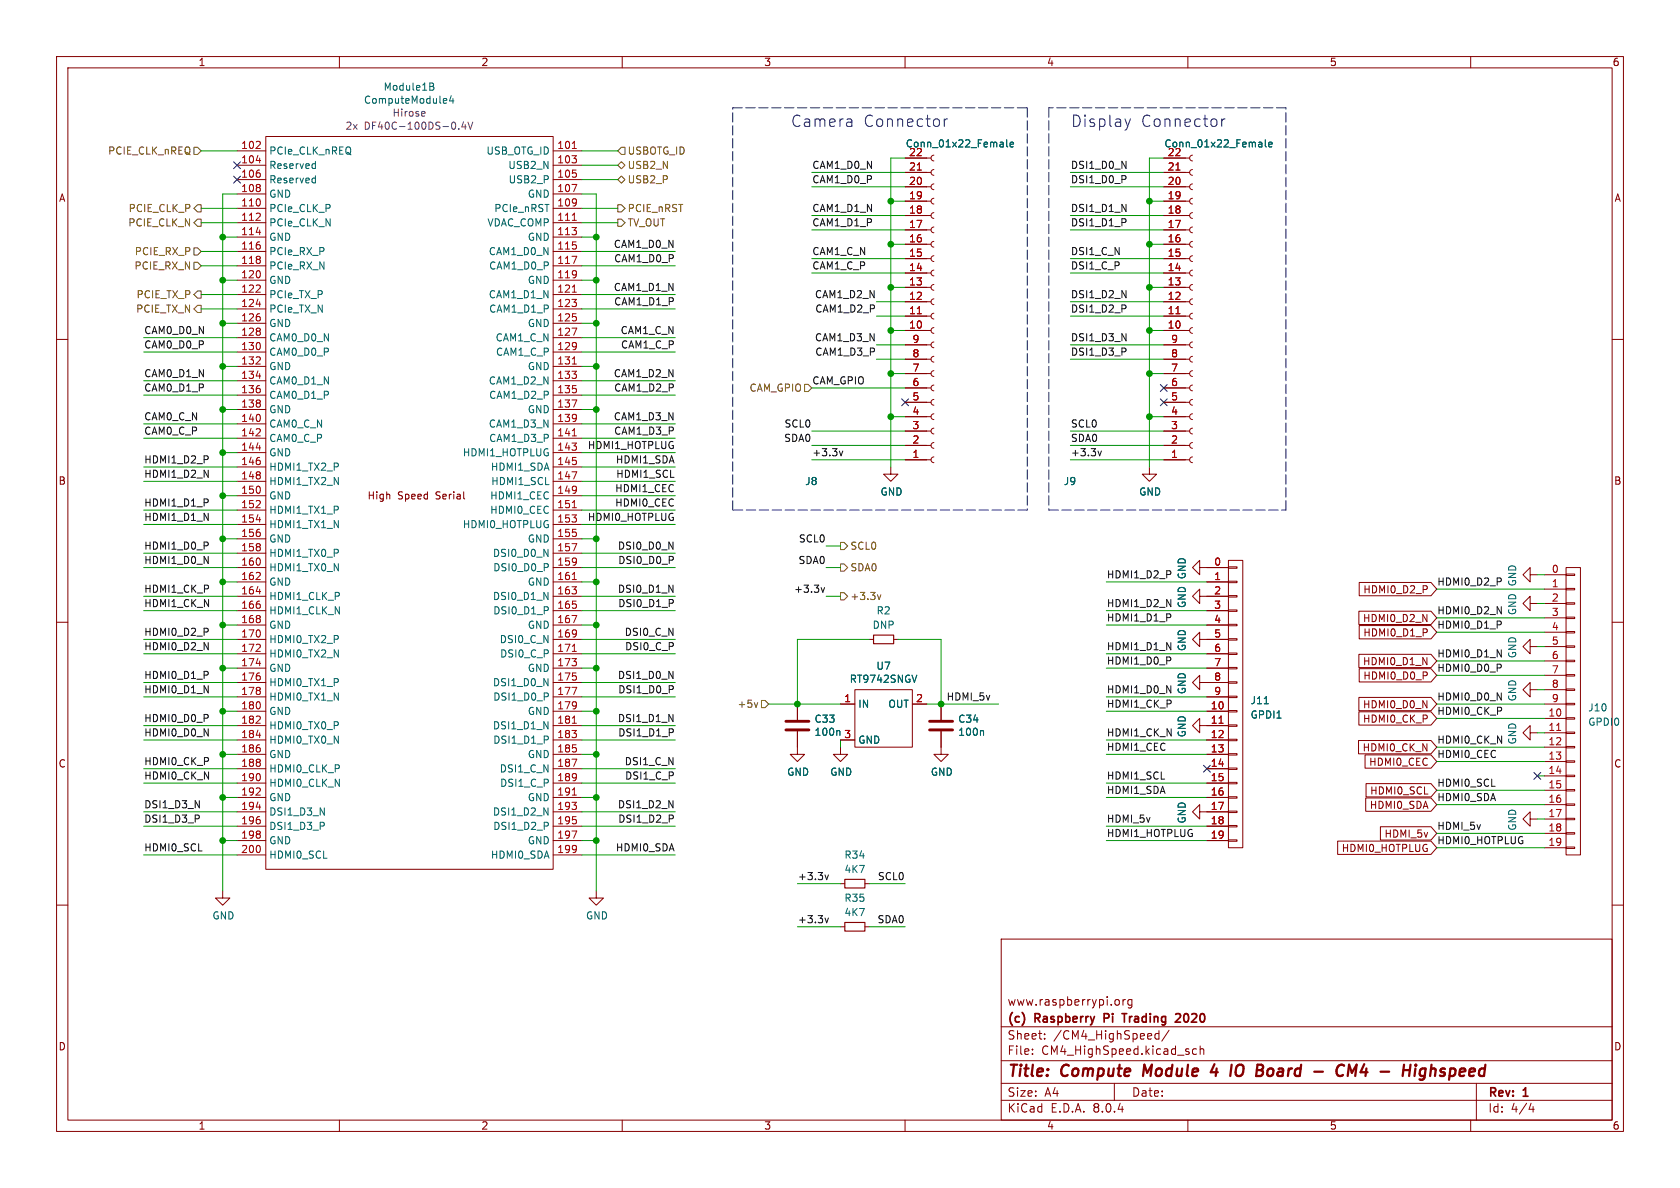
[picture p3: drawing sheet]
<svg xmlns="http://www.w3.org/2000/svg" width="297mm" height="210mm" viewBox="0 0 297 210" stroke-linecap="round" stroke-linejoin="round" font-family="sans-serif">
<g fill="none" stroke="#840000" stroke-width=".18">
<path d="M10 10h277v190h-277zM12 12h273v186h-273zM60 10v2M110 10v2M160 10v2M210 10v2M260 10v2M41.9 26.7h5.1M41.9 29.2h5.1M41.9 31.8h5.1M41.9 34.3h5.1M41.9 36.8h5.1"/>
<path d="M41.9 39.4h5.1M47 24.1h50.8v129.6h-50.8zM97.8 26.7h5.1M97.8 29.2h5.1M97.8 31.8h5.1M97.8 34.3h5.1M97.8 36.8h5.1M97.8 39.4h5.1M160 27.9h4.6M160 30.5h4.6M160 33h4.6M160 35.6h4.6"/>
<path d="M160 38.1h4.6M165.1 27.4l-.4 .2-.1 .3 .1 .4 .4 .1M165.1 30l-.4 .1-.1 .4 .1 .3 .4 .2M165.1 32.5l-.4 .2-.1 .3 .1 .4 .4 .1M165.1 35.1l-.4 .1-.1 .4 .1 .3 .4 .2M165.1 37.6l-.4 .1-.1 .4 .1 .4 .4 .1M205.7 27.9h4.6M205.7 30.5h4.6M205.7 33h4.6M205.7 35.6h4.6M205.7 38.1h4.6M210.8 27.4l-.3 .2-.2 .3 .2 .4 .3 .1"/>
<path d="M210.8 30l-.3 .1-.2 .4 .2 .3 .3 .2M210.8 32.5l-.3 .2-.2 .3 .2 .4 .3 .1M210.8 35.1l-.3 .1-.2 .4 .2 .3 .3 .2M210.8 37.6l-.3 .1-.2 .4 .2 .4 .3 .1M10 60h2M41.9 41.9h5.1M41.9 44.5h5.1M41.9 47h5.1M41.9 49.5h5.1M41.9 52.1h5.1M41.9 54.6h5.1M41.9 57.2h5.1"/>
<path d="M41.9 59.7h5.1M97.8 41.9h5.1M97.8 44.5h5.1M97.8 47h5.1M97.8 49.5h5.1M97.8 52.1h5.1M97.8 54.6h5.1M97.8 57.2h5.1M97.8 59.7h5.1M160 40.6h4.6M160 43.2h4.6M160 45.7h4.6"/>
<path d="M160 48.3h4.6M160 50.8h4.6M160 53.3h4.6M160 55.9h4.6M160 58.4h4.6M165.1 40.1l-.4 .2-.1 .3 .1 .4 .4 .1M165.1 42.7l-.4 .1-.1 .4 .1 .3 .4 .2M165.1 45.2l-.4 .2-.1 .3 .1 .4 .4 .1M165.1 47.8l-.4 .1-.1 .4 .1 .3 .4 .2M165.1 50.3l-.4 .1-.1 .4 .1 .4 .4 .1M165.1 52.8l-.4 .2-.1 .3 .1 .4 .4 .1M165.1 55.4l-.4 .1-.1 .4 .1 .3 .4 .2"/>
<path d="M165.1 57.9l-.4 .2-.1 .3 .1 .4 .4 .1M205.7 40.6h4.6M205.7 43.2h4.6M205.7 45.7h4.6M205.7 48.3h4.6M205.7 50.8h4.6M205.7 53.3h4.6M205.7 55.9h4.6M205.7 58.4h4.6M210.8 40.1l-.3 .2-.2 .3 .2 .4 .3 .1M210.8 42.7l-.3 .1-.2 .4 .2 .3 .3 .2M210.8 45.2l-.3 .2-.2 .3 .2 .4 .3 .1"/>
<path d="M210.8 47.8l-.3 .1-.2 .4 .2 .3 .3 .2M210.8 50.3l-.3 .1-.2 .4 .2 .4 .3 .1M210.8 52.8l-.3 .2-.2 .3 .2 .4 .3 .1M210.8 55.4l-.3 .1-.2 .4 .2 .3 .3 .2M210.8 57.9l-.3 .2-.2 .3 .2 .4 .3 .1M285 60h2M41.9 62.2h5.1M41.9 64.8h5.1M41.9 67.3h5.1M41.9 69.9h5.1M41.9 72.4h5.1M41.9 74.9h5.1"/>
<path d="M41.9 77.5h5.1M97.8 62.2h5.1M97.8 64.8h5.1M97.8 67.3h5.1M97.8 69.9h5.1M97.8 72.4h5.1M97.8 74.9h5.1M97.8 77.5h5.1M160 61h4.6M160 63.5h4.6M160 66h4.6M160 68.6h4.6"/>
<path d="M160 71.1h4.6M160 73.7h4.6M160 76.2h4.6M160 78.7h4.6M165.1 60.5l-.4 .1-.1 .4 .1 .3 .4 .2M165.1 63l-.4 .1-.1 .4 .1 .4 .4 .1M165.1 65.5l-.4 .2-.1 .3 .1 .4 .4 .1M165.1 68.1l-.4 .1-.1 .4 .1 .3 .4 .2M165.1 70.6l-.4 .2-.1 .3 .1 .4 .4 .1M165.1 73.2l-.4 .1-.1 .4 .1 .3 .4 .2M165.1 75.7l-.4 .1-.1 .4 .1 .4 .4 .1M165.1 78.2l-.4 .2-.1 .3 .1 .4 .4 .1"/>
<path d="M205.7 61h4.6M205.7 63.5h4.6M205.7 66h4.6M205.7 68.6h4.6M205.7 71.1h4.6M205.7 73.7h4.6M205.7 76.2h4.6M205.7 78.7h4.6M210.8 60.5l-.3 .1-.2 .4 .2 .3 .3 .2M210.8 63l-.3 .1-.2 .4 .2 .4 .3 .1M210.8 65.5l-.3 .2-.2 .3 .2 .4 .3 .1M210.8 68.1l-.3 .1-.2 .4 .2 .3 .3 .2"/>
<path d="M210.8 70.6l-.3 .2-.2 .3 .2 .4 .3 .1M210.8 73.2l-.3 .1-.2 .4 .2 .3 .3 .2M210.8 75.7l-.3 .1-.2 .4 .2 .4 .3 .1M210.8 78.2l-.3 .2-.2 .3 .2 .4 .3 .1M41.9 80h5.1M41.9 82.6h5.1M41.9 85.1h5.1M41.9 87.6h5.1M41.9 90.2h5.1M41.9 92.7h5.1M41.9 95.3h5.1M41.9 97.8h5.1"/>
<path d="M97.8 80h5.1M97.8 82.6h5.1M97.8 85.1h5.1M97.8 87.6h5.1M97.8 90.2h5.1M97.8 92.7h5.1M97.8 95.3h5.1M97.8 97.8h5.1M157.5 82.6v1.2h1.2l-1.2 1.3-1.3-1.3h1.3M160 81.3h4.6M165.1 80.8l-.4 .1-.1 .4 .1 .3 .4 .2M203.2 82.6v1.2h1.3l-1.3 1.3-1.3-1.3h1.3"/>
<path d="M205.7 81.3h4.6M210.8 80.8l-.3 .1-.2 .4 .2 .3 .3 .2M217.2 99.1h2.5v50.8h-2.5zM10 110h2M41.9 100.3h5.1M41.9 102.9h5.1M41.9 105.4h5.1M41.9 108h5.1M41.9 110.5h5.1M41.9 113h5.1M41.9 115.6h5.1M41.9 118.1h5.1"/>
<path d="M97.8 100.3h5.1M97.8 102.9h5.1M97.8 105.4h5.1M97.8 108h5.1M97.8 110.5h5.1M97.8 113h5.1M97.8 115.6h5.1M97.8 118.1h5.1M153.7 113h.7M158 113h.7M212.1 105.4v-1.3l-1.3 1.3 1.3 1.3v-1.3h5.1M212.1 113v-1.2l-1.3 1.2 1.3 1.3v-1.3h5.1"/>
<path d="M212.1 100.3v-1.2l-1.3 1.2 1.3 1.3v-1.3h5.1M213.4 102.9h3.8M213.4 108h3.8M213.4 110.5h3.8M213.4 115.6h3.8M213.4 118.1h3.8M217.2 118h1.5v.2h-1.5zM217.2 115.4h1.5v.3h-1.5zM217.2 112.9h1.5v.3h-1.5zM217.2 110.4h1.5v.2h-1.5zM217.2 107.8h1.5v.3h-1.5zM217.2 105.3h1.5v.2h-1.5z"/>
<path d="M217.2 102.7h1.5v.3h-1.5zM217.2 100.2h1.5v.3h-1.5zM240.2 108h12.8l1 1.2-1 1.2h-12.8zM240.2 115.7h12.8l1 1.1-1 1.2h-12.8zM240.3 103h12.7l1 1.1-1 1.2h-12.7zM240.3 110.6h12.7l1 1.2-1 1.1h-12.7zM240.3 118.2h12.7l1 1.2-1 1.2h-12.7zM270.5 101.6v-1.3l-1.3 1.3 1.3 1.3v-1.3h1.3M270.5 114.3v-1.3l-1.3 1.3 1.3 1.3v-1.3h1.3M270.5 106.7v-1.3l-1.3 1.3 1.3 1.3v-1.3h1.3M273 101.6h3.9M273 104.1h3.9"/>
<path d="M273 106.7h3.9M273 109.2h3.9M273 111.8h3.9M273 114.3h3.9M273 116.8h3.9M273 119.4h3.9M276.9 100.3h2.5v50.8h-2.5zM276.9 119.3h1.5v.2h-1.5zM276.9 116.7h1.5v.3h-1.5zM276.9 114.2h1.5v.2h-1.5zM276.9 111.6h1.5v.3h-1.5zM276.9 109.1h1.5v.2h-1.5z"/>
<path d="M276.9 106.6h1.5v.2h-1.5zM276.9 104h1.5v.3h-1.5zM276.9 101.5h1.5v.2h-1.5zM285 110h2M41.9 120.7h5.1M41.9 123.2h5.1M41.9 125.7h5.1M41.9 128.3h5.1M41.9 130.8h5.1M41.9 133.4h5.1M41.9 135.9h5.1M41.9 138.4h5.1"/>
<path d="M97.8 120.7h5.1M97.8 123.2h5.1M97.8 125.7h5.1M97.8 128.3h5.1M97.8 130.8h5.1M97.8 133.4h5.1M97.8 135.9h5.1M97.8 138.4h5.1M141 129.3v4.1h1.2l-1.2 1.2-1.3-1.2h1.3M141 124.5v2.8M148.6 132.1v1.3h1.3l-1.3 1.2-1.3-1.2h1.3M148.6 124.5h2.5"/>
<path d="M148.6 130.8h2.5M151.1 121.9h10.2v10.2h-10.2zM161.3 124.5h2.5M166.4 129.3v4.1h1.2l-1.2 1.2-1.3-1.2h1.3M166.4 124.5v2.8M212.1 120.7v-1.3l-1.3 1.3 1.3 1.2v-1.2h5.1M212.1 128.3v-1.3l-1.3 1.3 1.3 1.2v-1.2h5.1M213.4 123.2h3.8M213.4 125.7h3.8M213.4 130.8h3.8M213.4 133.4h3.8M213.4 135.9h3.8"/>
<path d="M213.4 138.4h3.8M217.2 138.3h1.5v.3h-1.5zM217.2 135.8h1.5v.2h-1.5zM217.2 133.2h1.5v.3h-1.5zM217.2 130.7h1.5v.2h-1.5zM217.2 128.1h1.5v.3h-1.5zM217.2 125.6h1.5v.3h-1.5zM217.2 123.1h1.5v.2h-1.5zM217.2 120.5h1.5v.3h-1.5zM240.2 130.9h12.8l1 1.2-1 1.2h-12.8zM240.2 125.8h12.8l1 1.2-1 1.2h-12.8zM240.2 123.3h12.8l1 1.2-1 1.1h-12.8z"/>
<path d="M241.3 133.4h11.7l1 1.2-1 1.2h-11.7zM241.5 138.5h11.5l1 1.2-1 1.2h-11.5zM270.5 129.5v-1.2l-1.3 1.2 1.3 1.3v-1.3h1.3M270.5 121.9v-1.2l-1.3 1.2 1.3 1.3v-1.3h1.3M273 127h3.9M273 129.5h3.9M273 132.1h3.9M273 134.6h3.9M273 137.2h3.9M273 139.7h3.9M273 121.9h3.9M273 124.5h3.9"/>
<path d="M276.9 139.6h1.5v.2h-1.5zM276.9 137h1.5v.3h-1.5zM276.9 134.5h1.5v.2h-1.5zM276.9 132h1.5v.2h-1.5zM276.9 129.4h1.5v.3h-1.5zM276.9 126.9h1.5v.2h-1.5zM276.9 124.3h1.5v.3h-1.5zM276.9 121.8h1.5v.2h-1.5zM10 160h2M39.4 157.5v1.3h1.2l-1.2 1.2-1.3-1.2h1.3M41.9 141h5.1M41.9 143.5h5.1"/>
<path d="M41.9 146.1h5.1M41.9 148.6h5.1M41.9 151.1h5.1M97.8 141h5.1M97.8 143.5h5.1M97.8 146.1h5.1M97.8 148.6h5.1M97.8 151.1h5.1M105.4 157.5v1.3h1.3l-1.3 1.2-1.3-1.2h1.3M148.6 156.2h.8M152.9 156.2h.8M212.1 143.5v-1.3l-1.3 1.3 1.3 1.3v-1.3h5.1"/>
<path d="M213.4 141h3.8M213.4 146.1h3.8M213.4 148.6h3.8M217.2 148.5h1.5v.2h-1.5zM217.2 145.9h1.5v.3h-1.5zM217.2 143.4h1.5v.2h-1.5zM217.2 140.8h1.5v.3h-1.5zM236.5 148.7h16.5l1 1.2-1 1.1h-16.5zM241.4 141.1h11.6l1 1.1-1 1.2h-11.6zM244 146.1h9l1 1.2-1 1.2h-9zM270.5 144.8v-1.3l-1.3 1.3 1.3 1.3v-1.3h1.3M273 142.2h3.9"/>
<path d="M273 144.8h3.9M273 147.3h3.9M273 149.9h3.9M276.9 149.7h1.5v.3h-1.5zM276.9 147.2h1.5v.2h-1.5zM276.9 144.7h1.5v.2h-1.5zM276.9 142.1h1.5v.3h-1.5zM285 160h2M148.6 163.8h.8M152.9 163.8h.8M177 166h108v32h-108zM197.7 176.8l.2 .2v.4l-.2 .2"/>
<path d="M198.5 176.7v1M199 176.7l-.3 .1-.2 .2M200.1 176.8l-.4-.1-.3 .3v.4l.1 .2h.6M200.1 176.7v1.2l-.3 .3-.3-.1M60 198v2M110 198v2M160 198v2M177 194.5h108M177 191.5h108M177 187.5h108M177 181.5h108M182.5 186.3v.1"/>
<path d="M182.5 185.5v.1M184.7 183.6v.1M184.7 182.8v.1M197 191.5v3M204.9 182.2v1.5M204.9 182.8l-.4-.1-.3 .3v.4l.1 .2h.6M206.7 182.1l-1.3 2M210 198v2M211.5 185.5l-.4-.1-.3 .3v.4l.2 .2h.5M212.2 185.5l.2-.1 .3 .1 .1 .9M212.2 184.9v1.5M260 198v2"/>
<path d="M261 191.5v6.5M270.7 195l-.4 1.1h.9M271 195.6v1"/>
</g>
<g fill="none" stroke="#840000" stroke-width=".4">
<path d="M202.3 188.2l-.2 2M214.7 188.1l-.6 1.4h1.2M215.1 188.9l-.2 1.3M219.5 188.2a.77 .77 0 0 0-1 .7v1l.3 .3h.4M224.8 188.9a.62 .62 0 0 0-.7 .4v.7l.2 .2h.3M237.6 188.4a.8 .8 0 0 0-.9-.1 .8 .8 0 0 0-.4 .8M238.3 190.2l.2-2 .5 1.4 .8-1.4-.2 2M248.1 189.2h1.1M248.2 188.2l-.2 2M249.4 188.2l-.3 2M250.2 188.9l-.1 1.3M250.3 188.2v.2"/>
<path d="M250.3 188.2l-.1 .1 .1 .1M250.3 188.2l.1 .1-.1 .1M251.3 189l.2-.1 .5 .1M251.9 190.1l-.6 .1M252 188.9l-.2 1.6-.2 .3M253.1 188.2l-.3 2M253.7 189a.57 .57 0 0 0-.7 .1"/>
</g>
<path d="M195.2 180h.6M195.8 179.2h-.6v1.5M198.3 179.2h.9M198.8 179.2v1.5M208.1 179.2l.5 .1 .1 .3-.9 1.1h.9" fill="none" stroke="#840000" stroke-width=".3"/>
<g fill="none" stroke="#a90000" stroke-width=".18">
<path d="M45.2 26.3h.8M45.2 39h.8M45.3 28.4h.8M46 25.1v.4M46 37.8v.4M101.1 32.6h.9l-.6 1.3M101.2 26.3h.7M101.2 39h.7M162.2 30.1h.7M207.9 30.1h.7M45.2 51.7h.8M45.3 41.1h.8"/>
<path d="M45.3 53.8h.8M46 50.5v.4M101.1 45.3h.9l-.6 1.3M101.1 58h.9l-.6 1.3M101.2 51.7h.7M162.2 55.5h.7M207.9 55.5h.7M45.2 64.4h.8M45.2 77.1h.8M45.3 66.5h.8M45.3 79.2h.8M46 63.2v.4"/>
<path d="M46 75.9v.4M101.1 70.7h.9l-.6 1.3M101.2 64.4h.7M101.2 77.1h.7M45.2 89.8h.8M45.3 91.9h.8M46 88.6v.4M101.1 83.4h.9l-.6 1.3M101.1 96.1h.9l-.6 1.3M101.2 89.8h.7M45.2 102.5h.8M45.2 115.2h.8"/>
<path d="M45.3 104.6h.8M45.3 117.3h.8M46 101.3v.4M46 114v.4M101.1 108.8h.9l-.6 1.3M101.2 102.5h.7M101.2 115.2h.7M45.2 127.9h.8M45.3 130h.8M46 126.7v.4M46 139.4v.4M101.1 121.5h.9l-.6 1.3"/>
<path d="M101.1 134.2h.9l-.6 1.3M101.2 127.9h.7M215.5 127.9h.7M275.2 129.1h.7M45.2 140.6h.8M45.3 142.7h.8M101.1 146.9h.9l-.6 1.3M101.2 140.6h.7"/>
</g>
<g fill="none" stroke="#006464" stroke-width=".18">
<path d="M76 14.7l.6 .1 .1 .2-.3 .3M76 15.3h.4M76.4 15.3l.3 .2v.3l-.7 .1M78.6 17.4l.3 .1 .1 .2-.6 .1M78.9 18.2l-.3 .1M79.8 16.9l-.3 .9h.8M80.1 17.4v.9M55.4 28.9l.4 .1M55.4 31.5h.4M55.8 28.5v1.3M55.8 31.1v1.2M55.8 29.7l-.4 .1"/>
<path d="M55.8 32.3h-.4M178 24.7v1.1l.2 .2M178.6 25.6l.6-.2-.1-.2-.3-.1-.2 .2v.6h.5M223.7 24.7v1.1l.2 .2M224.3 25.6l.6-.2-.1-.2-.3-.1-.2 .2 .1 .6h.4M162.1 119.3l-.4 1.3M148.3 129.1l.2 .2v.7M173.7 129.1l.2 .2v.7M223.5 124.4h.7"/>
</g>
<path d="M74.7 19.7l.4 .1v.2l-.6 .1M75.1 20.5h-.4M81.1 22.7v.2M81.9 21.5l-.3 .9h.8M82.2 22v.9M82.7 21.6l.5 1.3 .4-1.3" fill="none" stroke="#840084" stroke-width=".18"/>
<path d="M154.4 112.3h3.6v1.5h-3.6zM149.4 155.4h3.5v1.6h-3.5zM149.4 163.1h3.5v1.5h-3.5z" fill="none" stroke="#840000" stroke-width=".2"/>
<path d="M138.9 129h4.1M138.9 127.5h4.1M164.3 129h4.1M164.3 127.5h4.1" fill="none" stroke="#840000" stroke-width=".51"/>
<g fill="none" stroke="#725600" stroke-width=".18">
<path d="M34.3 26h.6l.7 .7-.7 .6h-.6zM34.9 36.2h.7v1.3h-.7l-.6-.7zM34.9 38.7h.7v1.3h-.7l-.6-.6zM109.2 38.7h.7l.6 .7-.6 .6h-.7zM109.2 26.7l.7-.7h.6v1.3h-.6zM109.2 36.2h.7l.6 .6-.6 .7h-.7zM109.2 29.2l.7-.6 .6 .6-.6 .6zM109.2 31.8l.7-.7 .6 .7-.6 .6zM34.3 43.8h.6l.7 .7-.7 .6h-.6zM34.3 46.4h.6l.7 .6-.7 .6h-.6zM34.9 54h.7v1.2h-.7l-.6-.6zM34.9 51.4h.7v1.3h-.7l-.6-.6z"/>
<path d="M142.2 67.9h.7l.6 .7-.6 .6h-.7zM148.6 99.7h.6l.7 .6-.7 .7h-.6zM148.6 95.9h.6l.7 .6-.7 .7h-.6zM148.6 104.8h.6l.7 .6-.7 .6h-.6zM155.1 105.1l.3 .9 .3-.9M134 124.2l-.3 .8M134.6 123.8h.7l.6 .7-.6 .6h-.7z"/>
</g>
<path d="M148.4 79.7l.3 .9 .3-.9M194.1 79.7l.3 .9 .3-.9M145.2 103.9l.3 .8 .3-.8M145.8 154.7l.4 .8 .3-.8M145.8 162.3l.4 .8 .3-.8" fill="none" stroke="#0f0f0f" stroke-width=".18"/>
<path d="M150.5 21.1l.1 1.3M150.6 22.3l-.2 .1M150.6 21.5l-.2 .1M166.9 21v1.4M167.5 21a.51 .51 0 0 0-.6 .4M198.9 21l.5 1.4M199.4 22.4l-.2 .4M199.8 21l-.4 1.4M216 21v1.4M216.6 21a.51 .51 0 0 0-.6 .4" fill="none" stroke="#0000c2" stroke-width=".18"/>
<path d="M129.5 19.1h52.1M181.6 19.1v71.1M185.4 19.1v71.1M227.3 19.1h-41.9M129.5 90.2v-71.1M181.6 90.2h-52.1M185.4 90.2h41.9M227.3 90.2v-71.1" fill="none" stroke="#0000c2" stroke-width=".18" stroke-dasharray="1.7 .6"/>
<g fill="none" stroke="#009600" stroke-width=".18">
<path d="M35.6 36.8h6.3M35.6 39.4h6.3M35.6 26.7h6.3M41.9 34.3h-2.5v123.2M102.9 36.8h6.3M102.9 39.4h6.3M102.9 34.3h2.5v123.2M102.9 26.7h6.3M102.9 31.8h6.3M102.9 29.2h6.3M143.5 38.1h16.5M143.5 30.5h16.5"/>
<path d="M143.5 33h16.5M157.5 35.6h2.5M160 27.9h-2.5v54.7M189.2 38.1h16.5M189.2 30.5h16.5M189.2 33h16.5M203.2 35.6h2.5M205.7 27.9h-2.5v54.7M25.4 59.7h16.5M35.6 54.6h6.3M35.6 52.1h6.3M35.6 44.5h6.3"/>
<path d="M35.6 47h6.3M39.4 49.5h2.5M39.4 57.2h2.5M39.4 41.9h2.5M102.9 49.5h2.5M102.9 54.6h16.5M102.9 52.1h16.5M102.9 59.7h16.5M102.9 57.2h2.5M102.9 44.5h16.5M102.9 41.9h2.5M102.9 47h16.5"/>
<path d="M143.5 45.7h16.5M143.5 40.6h16.5M143.5 48.3h16.5M154.9 55.9h5.1M154.9 53.3h5.1M157.5 43.2h2.5M157.5 50.8h2.5M157.5 58.4h2.5M189.2 45.7h16.5M189.2 55.9h16.5M189.2 53.3h16.5M189.2 40.6h16.5"/>
<path d="M189.2 48.3h16.5M203.2 43.2h2.5M203.2 50.8h2.5M203.2 58.4h2.5M25.4 62.2h16.5M25.4 77.5h16.5M25.4 67.3h16.5M25.4 69.9h16.5M25.4 74.9h16.5M39.4 64.8h2.5M39.4 72.4h2.5M102.9 62.2h16.5"/>
<path d="M102.9 77.5h16.5M102.9 64.8h2.5M102.9 67.3h16.5M102.9 69.9h16.5M102.9 74.9h16.5M102.9 72.4h2.5M143.5 78.7h16.5M143.5 76.2h16.5M143.5 68.6h16.5M154.9 63.5h5.1M154.9 61h5.1M157.5 73.7h2.5"/>
<path d="M157.5 66h2.5M189.2 63.5h16.5M189.2 78.7h16.5M189.2 76.2h16.5M189.2 61h16.5M203.2 73.7h2.5M203.2 66h2.5M25.4 92.7h16.5M25.4 85.1h16.5M25.4 90.2h16.5M25.4 82.6h16.5M25.4 97.8h16.5"/>
<path d="M39.4 87.6h2.5M39.4 95.3h2.5M39.4 80h2.5M102.9 92.7h16.5M102.9 87.6h16.5M102.9 85.1h16.5M102.9 90.2h16.5M102.9 95.3h2.5M102.9 80h16.5M102.9 82.6h16.5M102.9 97.8h16.5M143.5 81.3h16.5"/>
<path d="M146 96.5h2.6M189.2 81.3h16.5M25.4 113h16.5M25.4 108h16.5M25.4 105.4h16.5M25.4 100.3h16.5M25.4 115.6h16.5M39.4 118.1h2.5M39.4 110.5h2.5M39.4 102.9h2.5M102.9 113h16.5M102.9 108h16.5"/>
<path d="M102.9 105.4h16.5M102.9 100.3h16.5M102.9 115.6h16.5M102.9 118.1h2.5M102.9 110.5h2.5M102.9 102.9h2.5M146 105.4h2.6M146 100.3h2.6M153.7 113h-12.7v11.5M158.7 113h7.7v11.5M195.6 108h17.8M195.6 115.6h17.8"/>
<path d="M195.6 118.1h17.8M195.6 110.5h17.8M195.6 102.9h17.8M254 109.2h19M254 116.8h19M254 119.4h19M254 111.8h19M254 104.1h19M271.8 114.3h1.2M271.8 101.6h1.2M271.8 106.7h1.2M25.4 123.2h16.5"/>
<path d="M25.4 130.8h16.5M25.4 120.7h16.5M25.4 138.4h16.5M25.4 128.3h16.5M25.4 135.9h16.5M39.4 133.4h2.5M39.4 125.7h2.5M102.9 123.2h16.5M102.9 130.8h16.5M102.9 120.7h16.5M102.9 133.4h2.5M102.9 138.4h16.5"/>
<path d="M102.9 125.7h2.5M102.9 128.3h16.5M102.9 135.9h16.5M135.9 124.5h12.7M148.6 130.8v1.3M163.8 124.5h12.7M195.6 123.2h17.8M195.6 130.8h17.8M195.6 133.4h17.8M195.6 138.4h17.8M195.6 125.7h17.8M254 124.5h19"/>
<path d="M254 132.1h19M254 127h19M254 134.6h19M254 139.7h19M271.8 129.5h1.2M271.8 121.9h1.2M271.8 137.2h1.2M25.4 146.1h16.5M25.4 143.5h16.5M25.4 151.1h16.5M39.4 148.6h2.5M39.4 141h2.5"/>
<path d="M102.9 148.6h2.5M102.9 141h2.5M102.9 146.1h16.5M102.9 143.5h16.5M102.9 151.1h16.5M141 156.2h7.6M153.7 156.2h6.3M195.6 148.6h17.8M195.6 141h17.8M195.6 146.1h17.8M254 142.2h19M254 147.3h19"/>
<path d="M254 149.9h19M271.8 144.8h1.2M141 163.8h7.6M153.7 163.8h6.3"/>
</g>
<g fill="none" stroke="#000084" stroke-width=".18">
<path d="M41.3 28.6l1.2 1.2M41.3 31.1l1.2 1.3M42.5 28.6l-1.2 1.2M42.5 31.1l-1.2 1.3M159.4 70.5l1.2 1.2M160.6 70.5l-1.2 1.2M205.1 70.5l1.2 1.2M205.1 68l1.2 1.2M206.3 70.5l-1.2 1.2M206.3 68l-1.2 1.2M212.8 135.3l1.2 1.2M214 135.3l-1.2 1.2"/>
<path d="M271.2 136.6l1.2 1.2M272.4 136.6l-1.2 1.2"/>
</g>
<g fill="#009600" stroke="#009600" stroke-width=".18">
<circle cx="203.2" cy="43.2" r=".51"/>
<circle cx="203.2" cy="50.8" r=".51"/>
<circle cx="203.2" cy="35.6" r=".51"/>
<circle cx="203.2" cy="66" r=".51"/>
<circle cx="203.2" cy="58.4" r=".51"/>
<circle cx="203.2" cy="73.7" r=".51"/>
<circle cx="105.4" cy="57.2" r=".51"/>
<circle cx="105.4" cy="72.4" r=".51"/>
<circle cx="105.4" cy="64.8" r=".51"/>
<circle cx="105.4" cy="49.5" r=".51"/>
<circle cx="105.4" cy="41.9" r=".51"/>
<circle cx="105.4" cy="148.6" r=".51"/>
<circle cx="105.4" cy="141" r=".51"/>
<circle cx="39.4" cy="148.6" r=".51"/>
<circle cx="39.4" cy="133.4" r=".51"/>
<circle cx="39.4" cy="110.5" r=".51"/>
<circle cx="39.4" cy="141" r=".51"/>
<circle cx="39.4" cy="118.1" r=".51"/>
<circle cx="39.4" cy="125.7" r=".51"/>
<circle cx="39.4" cy="87.6" r=".51"/>
<circle cx="39.4" cy="95.3" r=".51"/>
<circle cx="39.4" cy="102.9" r=".51"/>
<circle cx="39.4" cy="72.4" r=".51"/>
<circle cx="39.4" cy="80" r=".51"/>
<circle cx="105.4" cy="110.5" r=".51"/>
<circle cx="105.4" cy="118.1" r=".51"/>
<circle cx="105.4" cy="125.7" r=".51"/>
<circle cx="105.4" cy="102.9" r=".51"/>
<circle cx="105.4" cy="133.4" r=".51"/>
<circle cx="39.4" cy="64.8" r=".51"/>
<circle cx="39.4" cy="41.9" r=".51"/>
<circle cx="39.4" cy="49.5" r=".51"/>
<circle cx="39.4" cy="57.2" r=".51"/>
<circle cx="157.5" cy="66" r=".51"/>
<circle cx="157.5" cy="73.7" r=".51"/>
<circle cx="157.5" cy="58.4" r=".51"/>
<circle cx="166.4" cy="124.5" r=".51"/>
<circle cx="157.5" cy="50.8" r=".51"/>
<circle cx="157.5" cy="43.2" r=".51"/>
<circle cx="157.5" cy="35.6" r=".51"/>
<circle cx="105.4" cy="95.3" r=".51"/>
<circle cx="141" cy="124.5" r=".51"/>
</g>
<g font-size="2.8" fill="#0000c2">
<text x="139.7" y="22.6">Camera</text>
<text x="152.6" y="22.6">Connector</text>
<text x="189.2" y="22.6">Display</text>
<text x="201.6" y="22.6">Connector</text>
</g>
<g font-size="2.8" fill="#840000">
<text x="178" y="190.9">Title:</text>
<text x="187.7" y="190.9">Compute</text>
<text x="202.9" y="190.9">Module</text>
<text x="215.7" y="190.9">4</text>
<text x="220" y="190.9">IO</text>
<text x="225.3" y="190.9">Board</text>
<text x="236.3" y="190.9">-</text>
<text x="241.1" y="190.9">CM4</text>
<text x="249.6" y="190.9">-</text>
<text x="254.4" y="190.9">Highspeed</text>
</g>
<g font-size="2.1" fill="#840000">
<text x="178" y="178">www.raspberrypi.org</text>
<text x="178" y="184">Sheet:</text>
<text x="178" y="181.2">(c)</text>
<text x="183" y="181.2">Raspberry</text>
<text x="186.2" y="184">/CM4_HighSpeed/</text>
<text x="195.8" y="181.2">Pi</text>
<text x="199.8" y="181.2">Trading</text>
<text x="209.8" y="181.2">2020</text>
<text x="178" y="186.7">File:</text>
<text x="184.1" y="186.7">CM4_HighSpeed.kicad_sch</text>
<text x="178" y="196.9">KiCad</text>
<text x="178" y="194.1">Size:</text>
<text x="184.7" y="194.1">A4</text>
<text x="185.7" y="196.9">E.D.A.</text>
<text x="193.3" y="196.9">8.0.4</text>
<text x="200" y="194.1">Date:</text>
<text x="263" y="194.3">Rev:</text>
<text x="263" y="196.9">Id:</text>
<text x="267.1" y="196.9">4/4</text>
<text x="269.4" y="194.3">1</text>
</g>
<g font-size="1.8" fill="#840000">
<text x="35" y="11.9">1</text>
<text x="85" y="11.9">2</text>
<text x="135" y="11.9">3</text>
<text x="185" y="11.9">4</text>
<text x="235" y="11.9">5</text>
<text x="285" y="11.9">6</text>
<text x="10.3" y="35.9">A</text>
<text x="285.3" y="35.9">A</text>
<text x="10.3" y="85.9">B</text>
<text x="64.9" y="88.5">High</text>
<text x="70.3" y="88.5">Speed</text>
<text x="77.2" y="88.5">Serial</text>
<text x="285.3" y="85.9">B</text>
<text x="240.9" y="105.1">HDMI0_D2_P</text>
<text x="240.9" y="110.2">HDMI0_D2_N</text>
<text x="240.9" y="112.7">HDMI0_D1_P</text>
<text x="240.9" y="117.8">HDMI0_D1_N</text>
<text x="240.9" y="125.4">HDMI0_D0_N</text>
<text x="240.9" y="120.3">HDMI0_D0_P</text>
<text x="240.9" y="128">HDMI0_CK_P</text>
<text x="10.3" y="135.9">C</text>
<text x="240.8" y="133">HDMI0_CK_N</text>
<text x="241.9" y="135.6">HDMI0_CEC</text>
<text x="285.3" y="135.9">C</text>
<text x="242.1" y="143.2">HDMI0_SDA</text>
<text x="242.1" y="140.7">HDMI0_SCL</text>
<text x="244.7" y="148.3">HDMI_5v</text>
<text x="237.1" y="150.8">HDMI0_HOTPLUG</text>
<text x="10.3" y="185.9">D</text>
<text x="285.3" y="185.9">D</text>
<text x="35" y="199.9">1</text>
<text x="85" y="199.9">2</text>
<text x="135" y="199.9">3</text>
<text x="185" y="199.9">4</text>
<text x="235" y="199.9">5</text>
<text x="285" y="199.9">6</text>
</g>
<g font-size="1.8" fill="#006464">
<text x="67.7" y="16.2">Module1B</text>
<text x="64.2" y="18.5">ComputeModule4</text>
<text x="47.5" y="27.5">PCIe_CLK_nREQ</text>
<text x="85.9" y="27.5">USB_OTG_ID</text>
<text x="160" y="26.3">Conn_01x22_Female</text>
<text x="205.7" y="26.3">Conn_01x22_Female</text>
<text x="47.5" y="30.1">Reserved</text>
<text x="47.5" y="32.6">Reserved</text>
<text x="47.5" y="35.2">GND</text>
<text x="89.8" y="30.1">USB2_N</text>
<text x="89.8" y="32.6">USB2_P</text>
<text x="93.2" y="35.2">GND</text>
<text x="47.5" y="37.7">PCIe_CLK_P</text>
<text x="47.5" y="40.2">PCIe_CLK_N</text>
<text x="86.1" y="40.2">VDAC_COMP</text>
<text x="87.3" y="37.7">PCIe_nRST</text>
<text x="47.5" y="42.8">GND</text>
<text x="47.5" y="45.3">PCIe_RX_P</text>
<text x="47.5" y="47.9">PCIe_RX_N</text>
<text x="86.3" y="45.3">CAM1_D0_N</text>
<text x="86.4" y="47.9">CAM1_D0_P</text>
<text x="93.2" y="42.8">GND</text>
<text x="47.5" y="50.4">GND</text>
<text x="47.5" y="52.9">PCIe_TX_P</text>
<text x="86.3" y="52.9">CAM1_D1_N</text>
<text x="93.2" y="50.4">GND</text>
<text x="47.5" y="55.5">PCIe_TX_N</text>
<text x="47.5" y="58">GND</text>
<text x="86.4" y="55.5">CAM1_D1_P</text>
<text x="93.2" y="58">GND</text>
<text x="47.5" y="60.6">CAM0_D0_N</text>
<text x="47.5" y="63.1">CAM0_D0_P</text>
<text x="47.5" y="65.6">GND</text>
<text x="87.5" y="60.6">CAM1_C_N</text>
<text x="87.6" y="63.1">CAM1_C_P</text>
<text x="93.2" y="65.6">GND</text>
<text x="47.5" y="68.2">CAM0_D1_N</text>
<text x="47.5" y="70.7">CAM0_D1_P</text>
<text x="86.3" y="68.2">CAM1_D2_N</text>
<text x="86.4" y="70.7">CAM1_D2_P</text>
<text x="47.5" y="73.3">GND</text>
<text x="47.5" y="75.8">CAM0_C_N</text>
<text x="86.3" y="75.8">CAM1_D3_N</text>
<text x="93.2" y="73.3">GND</text>
<text x="47.5" y="78.3">CAM0_C_P</text>
<text x="47.5" y="80.9">GND</text>
<text x="47.5" y="83.4">HDMI1_TX2_P</text>
<text x="81.7" y="80.9">HDMI1_HOTPLUG</text>
<text x="86.4" y="78.3">CAM1_D3_P</text>
<text x="86.7" y="83.4">HDMI1_SDA</text>
<text x="47.5" y="86">HDMI1_TX2_N</text>
<text x="47.5" y="88.5">GND</text>
<text x="86.6" y="88.5">HDMI1_CEC</text>
<text x="86.7" y="86">HDMI1_SCL</text>
<text x="142.2" y="86">J8</text>
<text x="155.6" y="87.8">GND</text>
<text x="188" y="86">J9</text>
<text x="201.3" y="87.8">GND</text>
<text x="47.5" y="91">HDMI1_TX1_P</text>
<text x="47.5" y="93.6">HDMI1_TX1_N</text>
<text x="81.7" y="93.6">HDMI0_HOTPLUG</text>
<text x="86.6" y="91">HDMI0_CEC</text>
<text x="47.5" y="96.1">GND</text>
<text x="47.5" y="98.7">HDMI1_TX0_P</text>
<text x="47.5" y="101.2">HDMI1_TX0_N</text>
<text x="87" y="98.7">DSI0_D0_N</text>
<text x="87.1" y="101.2">DSI0_D0_P</text>
<text x="93.2" y="96.1">GND</text>
<text x="47.5" y="103.7">GND</text>
<text x="47.5" y="106.3">HDMI1_CLK_P</text>
<text x="87" y="106.3">DSI0_D1_N</text>
<text x="93.2" y="103.7">GND</text>
<text x="209.8" y="107.6" transform="rotate(-90 209.8 107.6)">GND</text>
<text x="209.8" y="102.5" transform="rotate(-90 209.8 102.5)">GND</text>
<text x="268.2" y="103.8" transform="rotate(-90 268.2 103.8)">GND</text>
<text x="47.5" y="108.8">HDMI1_CLK_N</text>
<text x="47.5" y="111.4">GND</text>
<text x="47.5" y="113.9">HDMI0_TX2_P</text>
<text x="87.1" y="108.8">DSI0_D1_P</text>
<text x="88.2" y="113.9">DSI0_C_N</text>
<text x="93.2" y="111.4">GND</text>
<text x="154.2" y="111.4">DNP</text>
<text x="154.9" y="108.8">R2</text>
<text x="268.2" y="108.8" transform="rotate(-90 268.2 108.8)">GND</text>
<text x="47.5" y="116.4">HDMI0_TX2_N</text>
<text x="47.5" y="119">GND</text>
<text x="88.3" y="116.4">DSI0_C_P</text>
<text x="93.2" y="119">GND</text>
<text x="154.8" y="118.6">U7</text>
<text x="209.8" y="115.2" transform="rotate(-90 209.8 115.2)">GND</text>
<text x="268.2" y="116.5" transform="rotate(-90 268.2 116.5)">GND</text>
<text x="47.5" y="121.5">HDMI0_TX1_P</text>
<text x="47.5" y="124.1">HDMI0_TX1_N</text>
<text x="87" y="121.5">DSI1_D0_N</text>
<text x="87.1" y="124.1">DSI1_D0_P</text>
<text x="150.1" y="120.9">RT9742SNGV</text>
<text x="151.6" y="125.3">IN</text>
<text x="157" y="125.3">OUT</text>
<text x="209.8" y="122.8" transform="rotate(-90 209.8 122.8)">GND</text>
<text x="221" y="124.7">J11</text>
<text x="268.2" y="124.1" transform="rotate(-90 268.2 124.1)">GND</text>
<text x="280.7" y="126">J10</text>
<text x="47.5" y="126.6">GND</text>
<text x="47.5" y="129.1">HDMI0_TX0_P</text>
<text x="47.5" y="131.7">HDMI0_TX0_N</text>
<text x="87" y="129.1">DSI1_D1_N</text>
<text x="87.1" y="131.7">DSI1_D1_P</text>
<text x="93.2" y="126.6">GND</text>
<text x="143.9" y="130.3">100n</text>
<text x="143.9" y="128">C33</text>
<text x="151.6" y="131.7">GND</text>
<text x="169.3" y="130.3">100n</text>
<text x="169.3" y="128">C34</text>
<text x="209.8" y="130.4" transform="rotate(-90 209.8 130.4)">GND</text>
<text x="221" y="127.2">GPDI1</text>
<text x="268.2" y="131.7" transform="rotate(-90 268.2 131.7)">GND</text>
<text x="280.7" y="128.5">GPDI0</text>
<text x="47.5" y="134.2">GND</text>
<text x="47.5" y="136.8">HDMI0_CLK_P</text>
<text x="88.2" y="136.8">DSI1_C_N</text>
<text x="93.2" y="134.2">GND</text>
<text x="139.1" y="137.3">GND</text>
<text x="146.7" y="137.3">GND</text>
<text x="164.5" y="137.3">GND</text>
<text x="47.5" y="139.3">HDMI0_CLK_N</text>
<text x="47.5" y="141.8">GND</text>
<text x="88.3" y="139.3">DSI1_C_P</text>
<text x="93.2" y="141.8">GND</text>
<text x="47.5" y="144.4">DSI1_D3_N</text>
<text x="47.5" y="146.9">DSI1_D3_P</text>
<text x="47.5" y="149.5">GND</text>
<text x="87" y="144.4">DSI1_D2_N</text>
<text x="87.1" y="146.9">DSI1_D2_P</text>
<text x="93.2" y="149.5">GND</text>
<text x="209.8" y="145.7" transform="rotate(-90 209.8 145.7)">GND</text>
<text x="268.2" y="146.9" transform="rotate(-90 268.2 146.9)">GND</text>
<text x="47.5" y="152">HDMI0_SCL</text>
<text x="86.7" y="152">HDMI0_SDA</text>
<text x="149.2" y="152">R34</text>
<text x="149.2" y="154.5">4K7</text>
<text x="149.2" y="159.6">R35</text>
<text x="37.5" y="162.7">GND</text>
<text x="103.5" y="162.7">GND</text>
<text x="149.2" y="162.2">4K7</text>
</g>
<g font-size="1.8" fill="#840084">
<text x="61" y="23.1">2x</text>
<text x="64.4" y="23.1">DF40C-100DS-0.4V</text>
<text x="69.3" y="20.8">Hirose</text>
</g>
<g font-size="1.8" fill="#725600">
<text x="19" y="27.5">PCIE_CLK_nREQ</text>
<text x="110.9" y="27.5">USBOTG_ID</text>
<text x="110.9" y="30.1">USB2_N</text>
<text x="110.9" y="32.6">USB2_P</text>
<text x="22.6" y="40.2">PCIE_CLK_N</text>
<text x="22.6" y="37.7">PCIE_CLK_P</text>
<text x="110.9" y="40.2">TV_OUT</text>
<text x="110.9" y="37.7">PCIE_nRST</text>
<text x="23.7" y="47.9">PCIE_RX_N</text>
<text x="23.7" y="45.3">PCIE_RX_P</text>
<text x="24" y="52.9">PCIE_TX_P</text>
<text x="24" y="55.5">PCIE_TX_N</text>
<text x="132.4" y="69.4">CAM_GPIO</text>
<text x="150.2" y="101.2">SDA0</text>
<text x="150.2" y="97.4">SCL0</text>
<text x="150.2" y="106.3">+3.3v</text>
<text x="130.3" y="125.3">+5v</text>
</g>
<g font-size="1.8" fill="#a90000">
<text x="42.5" y="26.4">102</text>
<text x="42.5" y="29">104</text>
<text x="98.4" y="26.4">101</text>
<text x="98.4" y="29">103</text>
<text x="160.6" y="27.7">22</text>
<text x="206.3" y="27.7">22</text>
<text x="42.5" y="31.5">106</text>
<text x="42.5" y="34">108</text>
<text x="98.4" y="31.5">105</text>
<text x="98.4" y="34">107</text>
<text x="160.6" y="35.3">19</text>
<text x="160.6" y="32.8">20</text>
<text x="160.6" y="30.2">21</text>
<text x="206.3" y="35.3">19</text>
<text x="206.3" y="32.8">20</text>
<text x="206.3" y="30.2">21</text>
<text x="42.5" y="36.6">110</text>
<text x="42.5" y="39.1">112</text>
<text x="42.5" y="41.7">114</text>
<text x="98.4" y="36.6">109</text>
<text x="98.4" y="39.1">111</text>
<text x="98.4" y="41.7">113</text>
<text x="160.6" y="40.4">17</text>
<text x="160.6" y="37.8">18</text>
<text x="206.3" y="40.4">17</text>
<text x="206.3" y="37.8">18</text>
<text x="42.5" y="44.2">116</text>
<text x="42.5" y="46.7">118</text>
<text x="98.4" y="44.2">115</text>
<text x="98.4" y="46.7">117</text>
<text x="160.6" y="45.5">15</text>
<text x="160.6" y="42.9">16</text>
<text x="206.3" y="45.5">15</text>
<text x="206.3" y="42.9">16</text>
<text x="42.5" y="49.3">120</text>
<text x="42.5" y="51.8">122</text>
<text x="98.4" y="49.3">119</text>
<text x="98.4" y="51.8">121</text>
<text x="160.6" y="53.1">12</text>
<text x="160.6" y="50.5">13</text>
<text x="160.6" y="48">14</text>
<text x="206.3" y="53.1">12</text>
<text x="206.3" y="50.5">13</text>
<text x="206.3" y="48">14</text>
<text x="42.5" y="54.4">124</text>
<text x="42.5" y="56.9">126</text>
<text x="42.5" y="59.4">128</text>
<text x="98.4" y="54.4">123</text>
<text x="98.4" y="56.9">125</text>
<text x="98.4" y="59.4">127</text>
<text x="160.6" y="58.2">10</text>
<text x="160.6" y="55.6">11</text>
<text x="206.3" y="58.2">10</text>
<text x="206.3" y="55.6">11</text>
<text x="42.5" y="62">130</text>
<text x="42.5" y="64.5">132</text>
<text x="98.4" y="62">129</text>
<text x="98.4" y="64.5">131</text>
<text x="161.2" y="65.8">7</text>
<text x="161.2" y="63.2">8</text>
<text x="161.2" y="60.7">9</text>
<text x="206.9" y="65.8">7</text>
<text x="206.9" y="63.2">8</text>
<text x="206.9" y="60.7">9</text>
<text x="42.5" y="67.1">134</text>
<text x="42.5" y="69.6">136</text>
<text x="98.4" y="67.1">133</text>
<text x="98.4" y="69.6">135</text>
<text x="161.2" y="70.9">5</text>
<text x="161.2" y="68.3">6</text>
<text x="206.9" y="70.9">5</text>
<text x="206.9" y="68.3">6</text>
<text x="42.5" y="72.1">138</text>
<text x="42.5" y="74.7">140</text>
<text x="42.5" y="77.2">142</text>
<text x="98.4" y="72.1">137</text>
<text x="98.4" y="74.7">139</text>
<text x="98.4" y="77.2">141</text>
<text x="161.2" y="75.9">3</text>
<text x="161.2" y="73.4">4</text>
<text x="206.9" y="75.9">3</text>
<text x="206.9" y="73.4">4</text>
<text x="42.5" y="79.8">144</text>
<text x="42.5" y="82.3">146</text>
<text x="98.4" y="79.8">143</text>
<text x="98.4" y="82.3">145</text>
<text x="161.2" y="81">1</text>
<text x="161.2" y="78.5">2</text>
<text x="206.9" y="81">1</text>
<text x="206.9" y="78.5">2</text>
<text x="42.5" y="84.8">148</text>
<text x="42.5" y="87.4">150</text>
<text x="42.5" y="89.9">152</text>
<text x="98.4" y="84.8">147</text>
<text x="98.4" y="87.4">149</text>
<text x="98.4" y="89.9">151</text>
<text x="42.5" y="92.5">154</text>
<text x="42.5" y="95">156</text>
<text x="98.4" y="92.5">153</text>
<text x="98.4" y="95">155</text>
<text x="42.5" y="97.5">158</text>
<text x="42.5" y="100.1">160</text>
<text x="98.4" y="97.5">157</text>
<text x="98.4" y="100.1">159</text>
<text x="214.6" y="100.1">0</text>
<text x="274.2" y="101.3">0</text>
<text x="42.5" y="102.6">162</text>
<text x="42.5" y="105.2">164</text>
<text x="42.5" y="107.7">166</text>
<text x="98.4" y="102.6">161</text>
<text x="98.4" y="105.2">163</text>
<text x="98.4" y="107.7">165</text>
<text x="214.6" y="102.6">1</text>
<text x="214.6" y="105.2">2</text>
<text x="214.6" y="107.7">3</text>
<text x="274.2" y="103.9">1</text>
<text x="274.2" y="106.4">2</text>
<text x="42.5" y="110.2">168</text>
<text x="42.5" y="112.8">170</text>
<text x="98.4" y="110.2">167</text>
<text x="98.4" y="112.8">169</text>
<text x="214.6" y="110.2">4</text>
<text x="214.6" y="112.8">5</text>
<text x="274.2" y="109">3</text>
<text x="274.2" y="111.5">4</text>
<text x="42.5" y="115.3">172</text>
<text x="42.5" y="117.9">174</text>
<text x="98.4" y="115.3">171</text>
<text x="98.4" y="117.9">173</text>
<text x="214.6" y="115.3">6</text>
<text x="214.6" y="117.9">7</text>
<text x="274.2" y="114">5</text>
<text x="274.2" y="116.6">6</text>
<text x="274.2" y="119.1">7</text>
<text x="42.5" y="120.4">176</text>
<text x="42.5" y="122.9">178</text>
<text x="42.5" y="125.5">180</text>
<text x="98.4" y="120.4">175</text>
<text x="98.4" y="122.9">177</text>
<text x="98.4" y="125.5">179</text>
<text x="149.2" y="124.2">1</text>
<text x="161.9" y="124.2">2</text>
<text x="214" y="125.5">10</text>
<text x="214.6" y="120.4">8</text>
<text x="214.6" y="122.9">9</text>
<text x="274.2" y="121.7">8</text>
<text x="274.2" y="124.2">9</text>
<text x="42.5" y="128">182</text>
<text x="42.5" y="130.6">184</text>
<text x="98.4" y="128">181</text>
<text x="98.4" y="130.6">183</text>
<text x="149.2" y="130.6">3</text>
<text x="214" y="128">11</text>
<text x="214" y="130.6">12</text>
<text x="273.6" y="126.7">10</text>
<text x="273.6" y="129.3">11</text>
<text x="273.6" y="131.8">12</text>
<text x="42.5" y="133.1">186</text>
<text x="42.5" y="135.6">188</text>
<text x="98.4" y="133.1">185</text>
<text x="98.4" y="135.6">187</text>
<text x="214" y="133.1">13</text>
<text x="214" y="135.6">14</text>
<text x="273.6" y="134.4">13</text>
<text x="273.6" y="136.9">14</text>
<text x="42.5" y="138.2">190</text>
<text x="42.5" y="140.7">192</text>
<text x="42.5" y="143.3">194</text>
<text x="98.4" y="138.2">189</text>
<text x="98.4" y="140.7">191</text>
<text x="98.4" y="143.3">193</text>
<text x="214" y="138.2">15</text>
<text x="214" y="140.7">16</text>
<text x="214" y="143.3">17</text>
<text x="273.6" y="139.4">15</text>
<text x="273.6" y="142">16</text>
<text x="42.5" y="145.8">196</text>
<text x="42.5" y="148.3">198</text>
<text x="98.4" y="145.8">195</text>
<text x="98.4" y="148.3">197</text>
<text x="214" y="145.8">18</text>
<text x="214" y="148.3">19</text>
<text x="273.6" y="144.5">17</text>
<text x="273.6" y="147.1">18</text>
<text x="273.6" y="149.6">19</text>
<text x="42.5" y="150.9">200</text>
<text x="98.4" y="150.9">199</text>
</g>
<g font-size="1.8" fill="#0f0f0f">
<text x="143.5" y="29.9">CAM1_D0_N</text>
<text x="189.2" y="29.9">DSI1_D0_N</text>
<text x="143.5" y="32.5">CAM1_D0_P</text>
<text x="189.2" y="32.5">DSI1_D0_P</text>
<text x="143.5" y="37.6">CAM1_D1_N</text>
<text x="143.5" y="40.1">CAM1_D1_P</text>
<text x="189.2" y="37.6">DSI1_D1_N</text>
<text x="189.2" y="40.1">DSI1_D1_P</text>
<text x="108.4" y="43.9">CAM1_D0_N</text>
<text x="108.5" y="46.5">CAM1_D0_P</text>
<text x="143.5" y="45.2">CAM1_C_N</text>
<text x="143.5" y="47.7">CAM1_C_P</text>
<text x="189.2" y="47.7">DSI1_C_P</text>
<text x="189.2" y="45.2">DSI1_C_N</text>
<text x="108.4" y="51.5">CAM1_D1_N</text>
<text x="144" y="52.8">CAM1_D2_N</text>
<text x="189.2" y="52.8">DSI1_D2_N</text>
<text x="25.4" y="59.2">CAM0_D0_N</text>
<text x="108.5" y="54.1">CAM1_D1_P</text>
<text x="109.6" y="59.2">CAM1_C_N</text>
<text x="144" y="55.3">CAM1_D2_P</text>
<text x="189.2" y="55.3">DSI1_D2_P</text>
<text x="25.4" y="61.7">CAM0_D0_P</text>
<text x="109.7" y="61.7">CAM1_C_P</text>
<text x="144" y="60.4">CAM1_D3_N</text>
<text x="144" y="63">CAM1_D3_P</text>
<text x="189.2" y="63">DSI1_D3_P</text>
<text x="189.2" y="60.4">DSI1_D3_N</text>
<text x="25.4" y="69.3">CAM0_D1_P</text>
<text x="25.4" y="66.8">CAM0_D1_N</text>
<text x="108.4" y="66.8">CAM1_D2_N</text>
<text x="108.5" y="69.3">CAM1_D2_P</text>
<text x="143.5" y="68">CAM_GPIO</text>
<text x="25.4" y="74.4">CAM0_C_N</text>
<text x="25.4" y="76.9">CAM0_C_P</text>
<text x="108.4" y="74.4">CAM1_D3_N</text>
<text x="108.5" y="76.9">CAM1_D3_P</text>
<text x="138.6" y="75.7">SCL0</text>
<text x="189.2" y="75.7">SCL0</text>
<text x="25.4" y="82">HDMI1_D2_P</text>
<text x="103.8" y="79.5">HDMI1_HOTPLUG</text>
<text x="108.8" y="82">HDMI1_SDA</text>
<text x="138.5" y="78.2">SDA0</text>
<text x="143.5" y="80.7">+3.3v</text>
<text x="189.2" y="78.2">SDA0</text>
<text x="189.2" y="80.7">+3.3v</text>
<text x="25.4" y="89.6">HDMI1_D1_P</text>
<text x="25.4" y="84.6">HDMI1_D2_N</text>
<text x="108.7" y="89.6">HDMI0_CEC</text>
<text x="108.7" y="87.1">HDMI1_CEC</text>
<text x="108.8" y="84.6">HDMI1_SCL</text>
<text x="25.4" y="92.2">HDMI1_D1_N</text>
<text x="103.8" y="92.2">HDMI0_HOTPLUG</text>
<text x="141.1" y="96">SCL0</text>
<text x="25.4" y="97.3">HDMI1_D0_P</text>
<text x="25.4" y="99.8">HDMI1_D0_N</text>
<text x="109.1" y="97.3">DSI0_D0_N</text>
<text x="109.2" y="99.8">DSI0_D0_P</text>
<text x="141.1" y="99.8">SDA0</text>
<text x="25.4" y="104.9">HDMI1_CK_P</text>
<text x="25.4" y="107.4">HDMI1_CK_N</text>
<text x="109.1" y="104.9">DSI0_D1_N</text>
<text x="109.2" y="107.4">DSI0_D1_P</text>
<text x="140.3" y="104.9">+3.3v</text>
<text x="195.6" y="107.4">HDMI1_D2_N</text>
<text x="195.6" y="102.3">HDMI1_D2_P</text>
<text x="254" y="103.6">HDMI0_D2_P</text>
<text x="25.4" y="112.5">HDMI0_D2_P</text>
<text x="110.3" y="112.5">DSI0_C_N</text>
<text x="195.6" y="110">HDMI1_D1_P</text>
<text x="254" y="108.7">HDMI0_D2_N</text>
<text x="254" y="111.2">HDMI0_D1_P</text>
<text x="25.4" y="115">HDMI0_D2_N</text>
<text x="110.4" y="115">DSI0_C_P</text>
<text x="195.6" y="115">HDMI1_D1_N</text>
<text x="195.6" y="117.6">HDMI1_D0_P</text>
<text x="254" y="116.3">HDMI0_D1_N</text>
<text x="254" y="118.8">HDMI0_D0_P</text>
<text x="25.4" y="120.1">HDMI0_D1_P</text>
<text x="25.4" y="122.7">HDMI0_D1_N</text>
<text x="109.1" y="120.1">DSI1_D0_N</text>
<text x="109.2" y="122.7">DSI1_D0_P</text>
<text x="167.3" y="123.9">HDMI_5v</text>
<text x="195.6" y="125.2">HDMI1_CK_P</text>
<text x="195.6" y="122.7">HDMI1_D0_N</text>
<text x="254" y="123.9">HDMI0_D0_N</text>
<text x="25.4" y="127.7">HDMI0_D0_P</text>
<text x="25.4" y="130.3">HDMI0_D0_N</text>
<text x="109.1" y="127.7">DSI1_D1_N</text>
<text x="109.2" y="130.3">DSI1_D1_P</text>
<text x="195.6" y="130.3">HDMI1_CK_N</text>
<text x="254" y="126.5">HDMI0_CK_P</text>
<text x="254" y="131.5">HDMI0_CK_N</text>
<text x="25.4" y="135.4">HDMI0_CK_P</text>
<text x="25.4" y="137.9">HDMI0_CK_N</text>
<text x="110.3" y="135.4">DSI1_C_N</text>
<text x="110.4" y="137.9">DSI1_C_P</text>
<text x="195.6" y="132.8">HDMI1_CEC</text>
<text x="195.6" y="137.9">HDMI1_SCL</text>
<text x="254" y="134.1">HDMI0_CEC</text>
<text x="25.4" y="143">DSI1_D3_N</text>
<text x="109.1" y="143">DSI1_D2_N</text>
<text x="195.6" y="140.4">HDMI1_SDA</text>
<text x="254" y="141.7">HDMI0_SDA</text>
<text x="254" y="139.2">HDMI0_SCL</text>
<text x="25.4" y="145.5">DSI1_D3_P</text>
<text x="109.2" y="145.5">DSI1_D2_P</text>
<text x="195.6" y="145.5">HDMI_5v</text>
<text x="195.6" y="148.1">HDMI1_HOTPLUG</text>
<text x="254" y="146.8">HDMI_5v</text>
<text x="254" y="149.3">HDMI0_HOTPLUG</text>
<text x="25.4" y="150.6">HDMI0_SCL</text>
<text x="108.8" y="150.6">HDMI0_SDA</text>
<text x="141" y="155.7">+3.3v</text>
<text x="155.1" y="155.7">SCL0</text>
<text x="141" y="163.3">+3.3v</text>
<text x="155" y="163.3">SDA0</text>
</g>
</svg>
